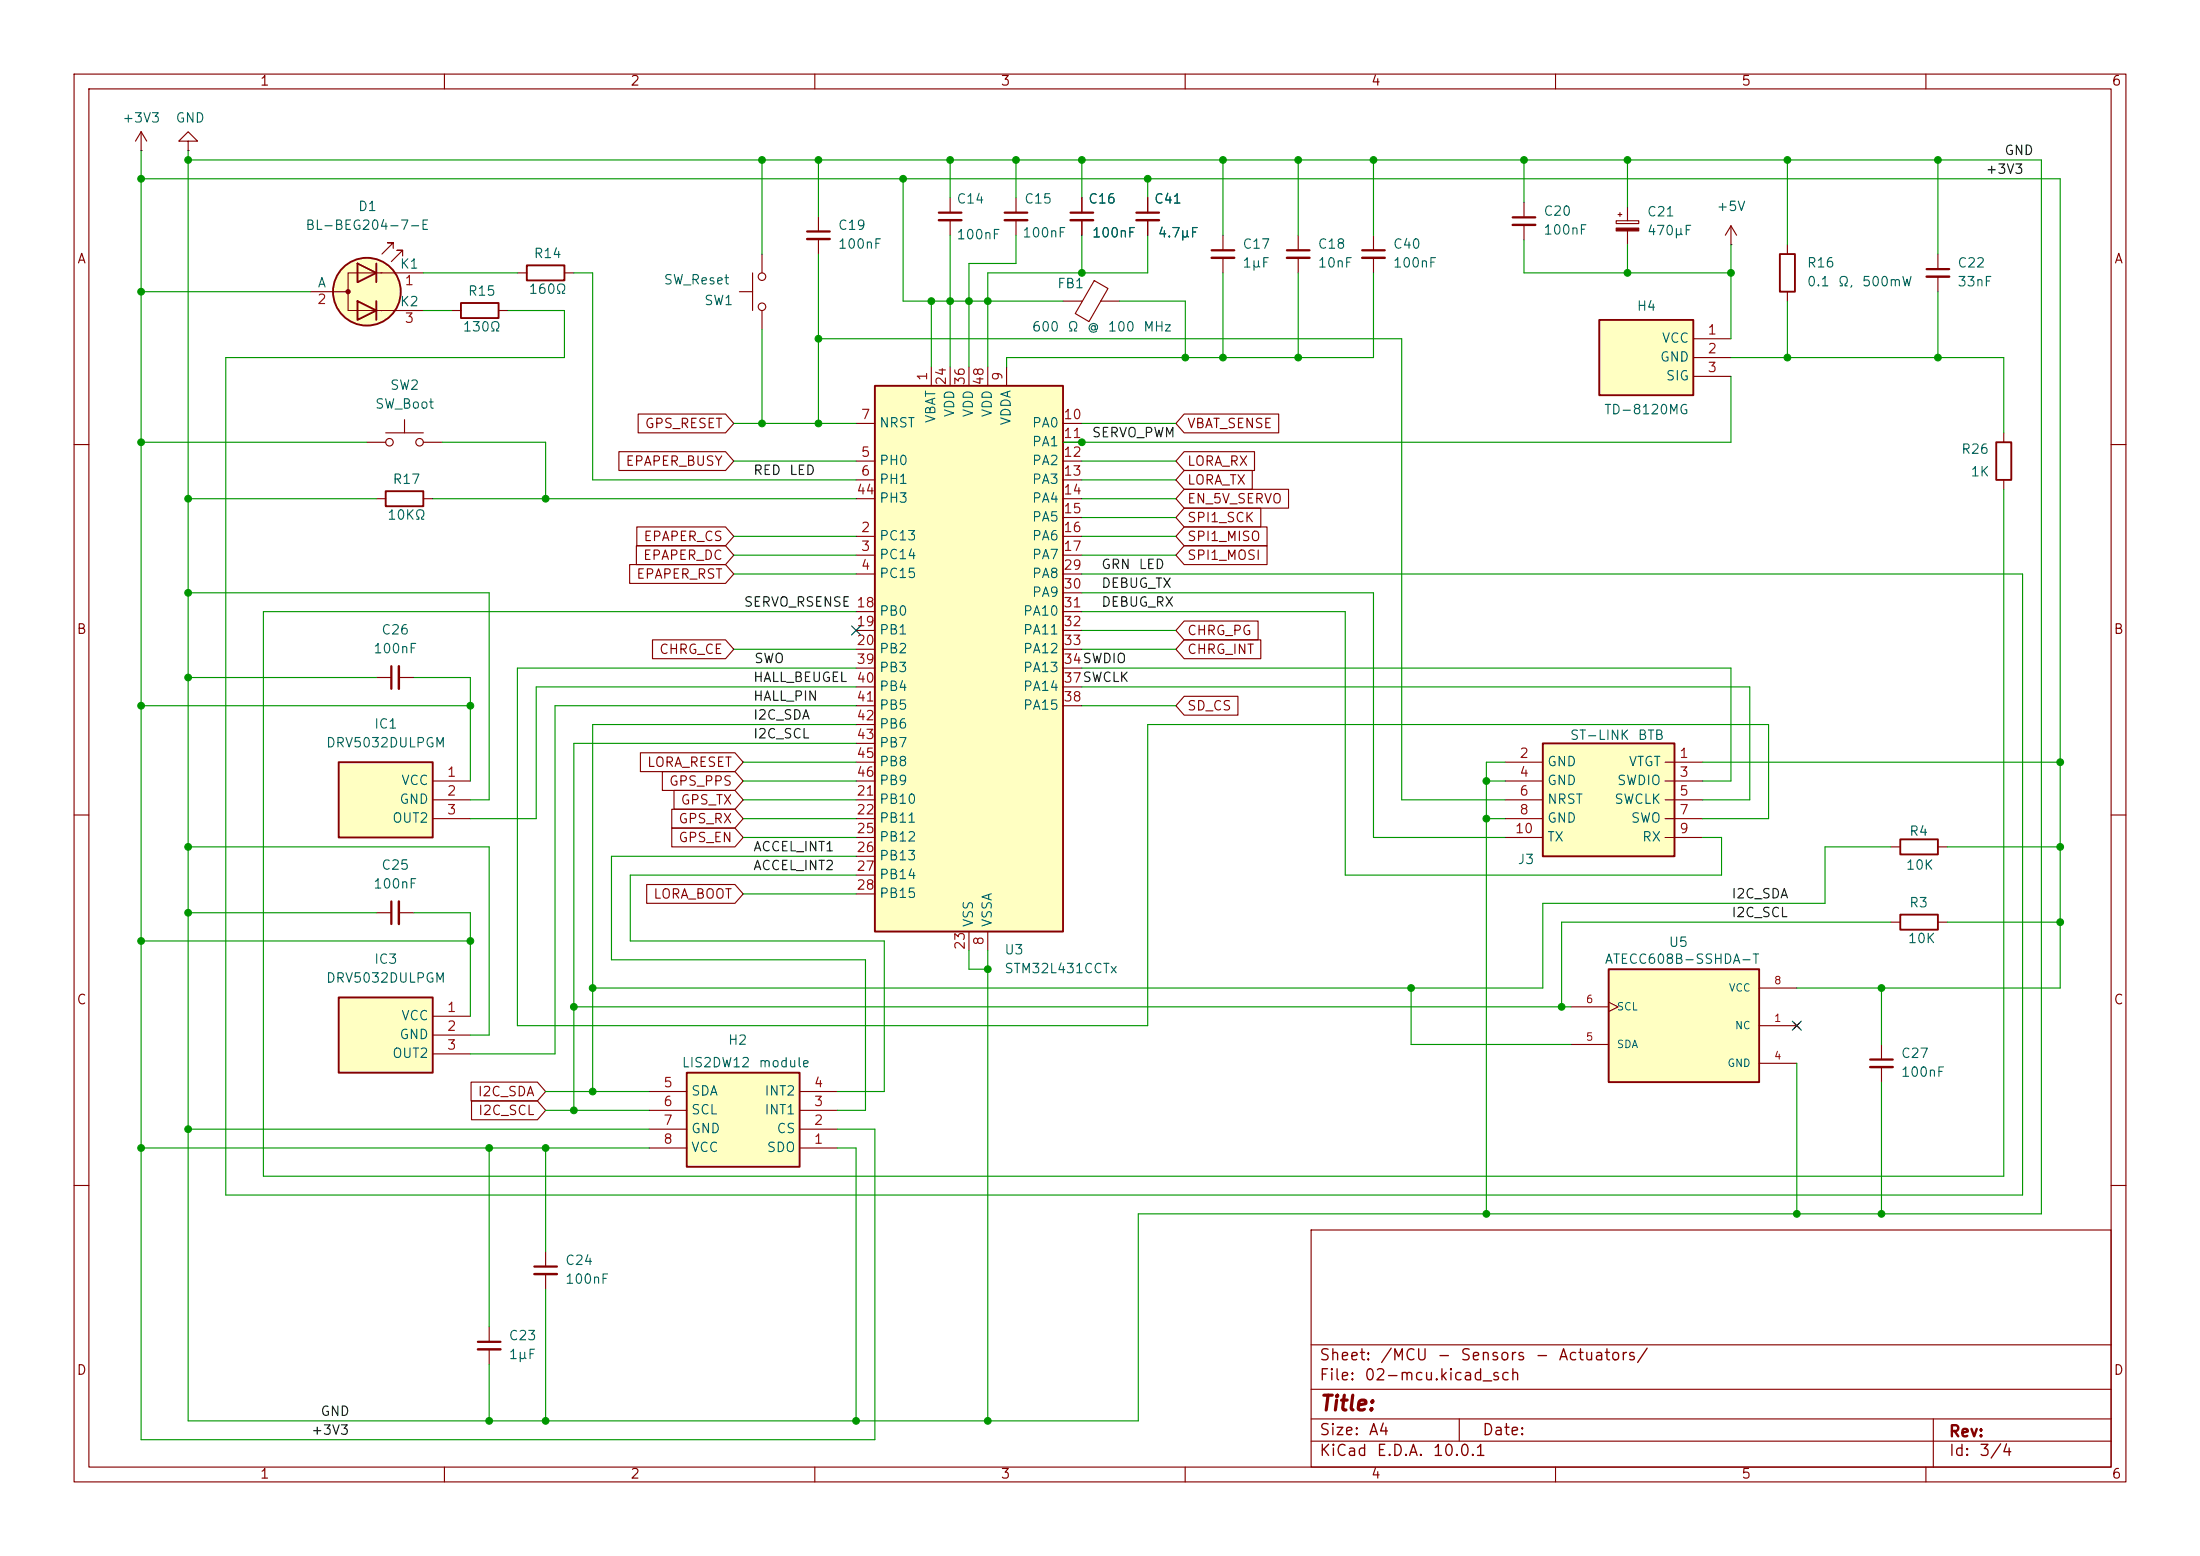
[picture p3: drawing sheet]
<svg xmlns="http://www.w3.org/2000/svg" width="297mm" height="210mm" viewBox="0 0 297 210" stroke-linecap="round" stroke-linejoin="round" font-family="sans-serif">
<g fill="none" stroke="#840000" stroke-width=".15">
<path d="M10 10h277v190h-277zM12 12h273v186h-273zM19 17.8l-.7 1.3M19 17.8l.8 1.3M19 17.8v2.5M60 10v2M110 10v2M160 10v2M210 10v2M260 10v2M19 20.3h.1M110.5 29.2v2"/>
<path d="M110.5 32.3v2M241.3 33v1.3M241.3 39.4v1.2M261.6 34.3v2M261.6 37.3v2.1M10 60h2M285 60h2M10 110h2M285 110h2M10 160h2M177 166h108v32h-108zM285 160h2"/>
<path d="M60 198v2M110 198v2M160 198v2M177 194.5h108M177 191.5h108M177 187.5h108M177 181.5h108M197 191.5v3M210 198v2M260 198v2M261 191.5v6.5"/>
</g>
<path d="M109 31.2h3M260.1 36.3h3" fill="none" stroke="#840000" stroke-width=".3"/>
<path d="M109 32.3h3M260.1 37.3h3" fill="none" stroke="#840000" stroke-width=".33"/>
<path d="M240.3 34.3h2v5.1h-2z" fill="none" stroke="#840000" stroke-width=".25"/>
<path d="M45.7 102.9h12.7v10.1h-12.7z" fill="#ffffc2"/>
<path d="M45.7 102.9h12.7v10.1h-12.7z" fill="none" stroke="#840000" stroke-width=".25"/>
<path d="M58.4 105.4h5.1M58.4 108h5.1M58.4 110.5h5.1M50.8 123.2h2M53.8 123.2h2.1M66 179.1v2M66 182.1v2.1" fill="none" stroke="#840000" stroke-width=".15"/>
<path d="M52.8 121.7v3M64.5 181.1h3.1" fill="none" stroke="#840000" stroke-width=".3"/>
<path d="M53.8 121.7v3M64.5 182.1h3.1" fill="none" stroke="#840000" stroke-width=".33"/>
<path d="M92.7 144.8h15.2v12.7h-15.2z" fill="#ffffc2"/>
<g fill="none" stroke="#840000" stroke-width=".25">
<path d="M48.3 35.6l2.5 1.2-2.5 1.3zM50.8 35.6v2.5M71.1 35.8h5.1v2h-5.1zM48.3 40.6l2.5 1.3-2.5 1.3zM50.8 40.6v2.6M52.1 66.3h5v2h-5zM92.7 144.8h15.2v12.7h-15.2z"/>
<circle cx="49.5" cy="39.4" r="4.6"/>
</g>
<g fill="none" stroke="#840000" stroke-width=".15">
<path d="M25.4 19.1h1.3l-1.3-1.3-1.3 1.3h1.3v1.2M25.4 20.3h.1M41.9 39.4h5.1M51.4 36.8h5.7M51.6 36.8h-4.6v5.1h4.6M53.1 33.5v-.7h-.8h.8l-1.5 1.5M54.4 34.5v-.7h-.8h.8l-1.6 1.5M69.8 36.8h1.3M76.2 36.8h1.3M99.8 39.4h1.8M101.6 36.8v5.1M102.9 34.3v2.5"/>
<path d="M128.3 26.7v2M128.3 29.7v2.1M137.2 26.7v2M137.2 29.7v2.1M146 26.7v2M146 29.7v2.1M147.7 37.9l1.9 1-2.6 4.5-1.8-1.1zM154.9 26.7v2M154.9 29.7v2.1M165.1 31.8v2M165.1 34.8v2M205.7 27.3v2"/>
<path d="M205.7 30.4v2M51.4 41.9h5.7M102.9 41.9v2.6M143.5 40.6h2.6M148.6 40.6h2.5M50.8 67.3h1.3M57.1 67.3h1.3M50.8 91.4h2M53.8 91.4h2.1M87.6 154.9h5.1M87.6 152.4h5.1M87.6 149.9h5.1"/>
<path d="M87.6 147.3h5.1M107.9 154.9h5.1M107.9 152.4h5.1M107.9 149.9h5.1M107.9 147.3h5.1"/>
<circle cx="102.9" cy="37.3" r=".51"/>
<circle cx="102.9" cy="41.4" r=".51"/>
</g>
<path d="M126.7 28.7h3.1M135.6 28.7h3.1M144.5 28.7h3.1M153.4 28.7h3.1M163.6 33.8h3M204.2 29.3h3.1M52.8 89.9v3.1" fill="none" stroke="#840000" stroke-width=".3"/>
<path d="M126.7 29.7h3.1M135.6 29.7h3.1M144.5 29.7h3.1M153.4 29.7h3.1M163.6 34.8h3M204.2 30.4h3.1M53.8 89.9v3.1" fill="none" stroke="#840000" stroke-width=".33"/>
<circle cx="49.5" cy="39.4" r="4.6" fill="#ffffc2" stroke="#ffffc2" stroke-width=".14"/>
<circle cx="47" cy="39.4" r=".28" fill="#840000" stroke="#840000" stroke-width=".15"/>
<path d="M118.1 52.1h25.4v73.6h-25.4z" fill="#ffffc2"/>
<path d="M118.1 52.1h25.4v73.6h-25.4zM256.5 113.3h5.1v2h-5.1zM256.5 123.4h5.1v2.1h-5.1z" fill="none" stroke="#840000" stroke-width=".25"/>
<g fill="none" stroke="#840000" stroke-width=".15">
<path d="M115.6 57.2h2.5M125.7 49.5v2.6M128.3 49.5v2.6M130.8 49.5v2.6M133.3 49.5v2.6M135.9 49.5v2.6M143.5 57.2h2.5M143.5 59.7h2.5M115.6 72.4h2.5M115.6 74.9h2.5M115.6 77.5h2.5M115.6 62.2h2.5"/>
<path d="M115.6 64.8h2.5M115.6 67.3h2.5M143.5 72.4h2.5M143.5 74.9h2.5M143.5 77.5h2.5M143.5 62.2h2.5M143.5 64.8h2.5M143.5 67.3h2.5M143.5 69.9h2.5M115.6 82.6h2.5M115.6 85.1h2.5M115.6 87.6h2.5"/>
<path d="M115.6 90.2h2.5M115.6 92.7h2.5M115.6 95.3h2.5M115.6 97.8h2.5M143.5 82.6h2.5M143.5 85.1h2.5M143.5 87.6h2.5M143.5 80h2.5M143.5 90.2h2.5M143.5 92.7h2.5M143.5 95.3h2.5M115.6 108h2.5"/>
<path d="M115.6 110.5h2.5M115.6 113h2.5M115.6 115.6h2.5M115.6 118.1h2.5M115.6 100.3h2.5M115.6 102.9h2.5M115.6 105.4h2.5M255.3 114.3h1.2M261.6 114.3h1.3M115.6 120.7h2.5M130.8 125.7v2.6M133.3 125.7v2.6"/>
<path d="M255.3 124.5h1.2M261.6 124.5h1.3M254 141v2M254 144v2.1"/>
</g>
<path d="M252.5 143h3" fill="none" stroke="#840000" stroke-width=".3"/>
<path d="M252.5 144h3" fill="none" stroke="#840000" stroke-width=".33"/>
<path d="M217.2 130.8h20.3v15.3h-20.3z" fill="#ffffc2"/>
<path d="M217.2 130.8h20.3v15.3h-20.3z" fill="none" stroke="#840000" stroke-width=".25"/>
<path d="M212.1 135.9h5.1M217.2 135.3l1.2 .6-1.2 .6M237.5 138.4h5.1M237.5 133.4h5.1M242.2 138l.8 .8M243 138l-.8 .8M212.1 141h5.1M237.5 143.5h5.1M73.7 168.9v2M73.7 172v2" fill="none" stroke="#840000" stroke-width=".15"/>
<path d="M72.1 170.9h3.1" fill="none" stroke="#840000" stroke-width=".3"/>
<path d="M72.1 172h3.1" fill="none" stroke="#840000" stroke-width=".33"/>
<path d="M208.3 100.3h17.8v15.3h-17.8z" fill="#ffffc2"/>
<path d="M269.5 59.7h2v5.1h-2zM208.3 100.3h17.8v15.3h-17.8z" fill="none" stroke="#840000" stroke-width=".25"/>
<g fill="none" stroke="#840000" stroke-width=".15">
<path d="M233.7 33h.1M233.7 30.5l-.8 1.3M233.7 30.5l.7 1.3M233.7 30.5v2.5M270.5 58.4v1.3M270.5 64.8v1.2M203.2 102.9h5.1M203.2 105.4h5.1M203.2 108h5.1M203.2 110.5h5.1M203.2 113h5.1M224.8 102.9h5.1"/>
<path d="M224.8 105.4h5.1M224.8 108h5.1M224.8 110.5h5.1M224.8 113h5.1"/>
</g>
<path d="M45.7 134.6h12.7v10.2h-12.7z" fill="#ffffc2"/>
<path d="M45.7 134.6h12.7v10.2h-12.7z" fill="none" stroke="#840000" stroke-width=".25"/>
<path d="M175.3 31.8v2M175.3 34.8v2M185.4 31.8v2M185.4 34.8v2M58.4 137.2h5.1M58.4 139.7h5.1M58.4 142.2h5.1" fill="none" stroke="#840000" stroke-width=".15"/>
<path d="M173.7 33.8h3.1M183.9 33.8h3" fill="none" stroke="#840000" stroke-width=".3"/>
<path d="M173.7 34.8h3.1M183.9 34.8h3" fill="none" stroke="#840000" stroke-width=".33"/>
<path d="M215.9 43.2h12.7v10.1h-12.7z" fill="#ffffc2"/>
<path d="M62.2 40.9h5.1v2h-5.1zM215.9 43.2h12.7v10.1h-12.7z" fill="none" stroke="#840000" stroke-width=".25"/>
<g fill="none" stroke="#840000" stroke-width=".15">
<path d="M146 26.7v2M146 29.7v2.1M154.9 26.7v2M154.9 29.7v2.1M218.2 29.8h3v.4h-3zM218.4 29h.5M218.7 28.7v.5M219.7 27.9v1.9M219.7 31.2v1.8M49.5 59.7h2.6M52.1 58.4h5M54.6 56.6v1.8"/>
<path d="M57.1 59.7h2.6M61 41.9h1.2M67.3 41.9h1.3M86.2 55.9h11.7l1.2 1.3-1.2 1.2h-11.7zM159.9 55.9h12.7v2.5h-12.7l-1.2-1.2zM228.6 45.7h5.1M228.6 48.3h5.1M228.6 50.8h5.1M83.6 61h14.3l1.2 1.2-1.2 1.3h-14.3zM85 76.2h12.9l1.2 1.3-1.2 1.2h-12.9zM85.9 73.7h12l1.2 1.2-1.2 1.3h-12zM86 71.1h11.9l1.2 1.3-1.2 1.3h-11.9z"/>
<path d="M159.9 68.6h10.3v2.5h-10.3l-1.2-1.2zM159.9 61h9.5v2.5h-9.5l-1.2-1.3zM159.9 63.5h9.2v2.5h-9.2l-1.2-1.2zM159.9 71.1h11.2v2.6h-11.2l-1.2-1.3zM159.9 73.7h11.2v2.5h-11.2l-1.2-1.3zM159.9 66h14.1v2.6h-14.1l-1.2-1.3zM88.1 86.4h9.8l1.2 1.2-1.2 1.3h-9.8zM159.9 86.4h10.3v2.5h-10.3l-1.2-1.3zM159.9 94h7.2v2.5h-7.2l-1.2-1.2zM159.9 83.8h9.9v2.6h-9.9l-1.2-1.3zM86.5 101.6h12.7l1.1 1.3-1.1 1.2h-12.7zM87.3 119.4h11.9l1.1 1.3-1.1 1.2h-11.9z"/>
<path d="M89.4 104.1h9.8l1.1 1.3-1.1 1.3h-9.8zM90.7 109.2h8.5l1.1 1.3-1.1 1.3h-8.5zM90.7 111.8h8.5l1.1 1.2-1.1 1.3h-8.5zM91 106.7h8.2l1.1 1.3-1.1 1.2h-8.2zM63.6 146h8.9l1.2 1.3-1.2 1.3h-8.9zM63.7 148.6h8.8l1.2 1.3-1.2 1.2h-8.8z"/>
<circle cx="52.6" cy="59.7" r=".51"/>
<circle cx="56.6" cy="59.7" r=".51"/>
</g>
<path d="M218.2 30.8h3v.4h-3z" fill="#840000" stroke="#840000" stroke-width=".15"/>
<g fill="none" stroke="#009600" stroke-width=".15">
<path d="M19 20.3v174h99.1v-41.9h-5.1M19 24.1h259.1v109.3h-35.5M19 39.4h22.9M25.4 20.3v171.5h128.3v-28h121.9v-142.2h-250.2M57.1 36.8h12.7M77.5 36.8h2.5v28h35.6M102.9 21.6v12.7M110.5 21.6v7.6M110.5 34.3v22.9M121.9 24.1v16.5h21.6M128.3 21.6v5.1M128.3 31.8v17.7"/>
<path d="M137.2 31.8v3.8h-6.4v13.9M137.2 21.6v5.1M146 21.6v5.1M146 31.8v5M154.9 31.8v5h-21.6v12.7M154.9 24.1v2.6M165.1 21.6v10.2M165.1 36.8v11.5M175.3 21.6v10.2M175.3 36.8v11.5M185.4 36.8v11.5h-49.5v1.2M185.4 21.6v10.2"/>
<path d="M205.7 32.4v4.4h28M205.7 21.6v5.7M219.7 21.6v6.3M219.7 33v3.8M233.7 33v12.7M241.3 21.6v11.4M261.6 21.6v12.7M261.6 39.4v8.9M19 59.7h30.5M57.1 41.9h3.9M59.7 59.7h14v7.6M68.6 41.9h7.6v6.4h-45.7v113h242.5v-83.8h-127"/>
<path d="M99.1 57.2h16.5M102.9 44.5v12.7M110.5 45.7h78.7v62.3h14M125.7 40.6v8.9M146 57.2h12.7M151.1 40.6h8.9v7.7M233.7 50.8v8.9h-90.2M233.7 48.3h36.8v10.1M241.3 40.6v7.7M25.4 67.3h25.4M58.4 67.3h57.2M99.1 74.9h16.5"/>
<path d="M99.1 62.2h16.5M99.1 72.4h16.5M99.1 77.5h16.5M146 67.3h12.7M146 74.9h12.7M146 64.8h12.7M146 62.2h12.7M146 72.4h12.7M146 69.9h12.7M270.5 66v92.8h-234.9v-76.2h80M19 95.3h44.5M25.4 80h40.6v28h-2.5"/>
<path d="M25.4 91.4h25.4M55.9 91.4h7.6v14M99.1 87.6h16.5M115.6 92.7h-43.2v17.8h-8.9M115.6 90.2h-45.8v48.2h85.1v-40.6h83.9v12.7h-8.9M115.6 95.3h-40.7v46.9h-11.4M115.6 97.8h-35.6v49.5M146 80h39.4v33h17.8M146 95.3h12.7M146 92.7h90.2v15.3h-6.3M146 85.1h12.7M146 82.6h35.6v35.5h50.8v-5.1h-2.5"/>
<path d="M146 87.6h12.7M146 90.2h87.7v15.2h-3.8M25.4 114.3h40.6v25.4h-2.5M100.3 110.5h15.3M100.3 108h15.3M100.3 113h15.3M100.3 102.9h15.3M100.3 105.4h15.3M115.6 115.6h-33.1v13.9h34.3v20.4h-3.8M115.6 118.1h-30.5v8.9h34.3v20.3h-6.4M115.6 100.3h-38.1v49.6M200.7 110.5h2.5"/>
<path d="M200.7 105.4h2.5M203.2 102.9h-2.5v60.9M229.9 102.9h48.2M255.3 114.3h-8.9v7.6h-38.1v11.5h-128.3M262.9 114.3h15.2M19 127h44.5M25.4 123.2h25.4M55.9 123.2h7.6v14M77.5 135.9h134.6M100.3 120.7h15.3M130.8 128.3v2.5h2.5M133.3 128.3v63.5"/>
<path d="M190.5 133.4v7.6h21.6M254 133.4v7.6M255.3 124.5h-44.5v11.4M262.9 124.5h15.2M19 154.9h68.6M25.4 152.4h62.2M66 154.9v24.2M73.7 154.9v14M73.7 149.9h13.9M73.7 147.3h13.9M113 154.9h2.6v36.9M242.6 143.5v20.3"/>
<path d="M254 146.1v17.7M73.7 174v17.8M66 184.2v7.6"/>
</g>
<path d="M115 84.5l1.2 1.2M116.2 84.5l-1.2 1.2M242 137.8l1.2 1.2M243.2 137.8l-1.2 1.2" fill="none" stroke="#000084" stroke-width=".15"/>
<g fill="#009600" stroke="#009600" stroke-width=".14">
<circle cx="73.7" cy="67.3" r=".46"/>
<circle cx="25.4" cy="67.3" r=".46"/>
<circle cx="19" cy="95.3" r=".46"/>
<circle cx="25.4" cy="80" r=".46"/>
<circle cx="63.5" cy="95.3" r=".46"/>
<circle cx="25.4" cy="91.4" r=".46"/>
<circle cx="66" cy="154.9" r=".46"/>
<circle cx="77.5" cy="135.9" r=".46"/>
<circle cx="80" cy="133.4" r=".46"/>
<circle cx="73.7" cy="154.9" r=".46"/>
<circle cx="80" cy="147.3" r=".46"/>
<circle cx="77.5" cy="149.9" r=".46"/>
<circle cx="63.5" cy="127" r=".46"/>
<circle cx="19" cy="39.4" r=".46"/>
<circle cx="25.4" cy="21.6" r=".46"/>
<circle cx="19" cy="24.1" r=".46"/>
<circle cx="19" cy="59.7" r=".46"/>
<circle cx="102.9" cy="57.2" r=".46"/>
<circle cx="133.3" cy="130.8" r=".46"/>
<circle cx="102.9" cy="21.6" r=".46"/>
<circle cx="110.5" cy="21.6" r=".46"/>
<circle cx="110.5" cy="57.2" r=".46"/>
<circle cx="110.5" cy="45.7" r=".46"/>
<circle cx="146" cy="59.7" r=".46"/>
<circle cx="165.1" cy="21.6" r=".46"/>
<circle cx="146" cy="21.6" r=".46"/>
<circle cx="154.9" cy="24.1" r=".46"/>
<circle cx="125.7" cy="40.6" r=".46"/>
<circle cx="128.3" cy="21.6" r=".46"/>
<circle cx="121.9" cy="24.1" r=".46"/>
<circle cx="128.3" cy="40.6" r=".46"/>
<circle cx="130.8" cy="40.6" r=".46"/>
<circle cx="146" cy="36.8" r=".46"/>
<circle cx="137.2" cy="21.6" r=".46"/>
<circle cx="165.1" cy="48.3" r=".46"/>
<circle cx="160" cy="48.3" r=".46"/>
<circle cx="133.3" cy="40.6" r=".46"/>
<circle cx="190.5" cy="133.4" r=".46"/>
<circle cx="200.7" cy="163.8" r=".46"/>
<circle cx="210.8" cy="135.9" r=".46"/>
<circle cx="278.1" cy="124.5" r=".46"/>
<circle cx="254" cy="163.8" r=".46"/>
<circle cx="242.6" cy="163.8" r=".46"/>
<circle cx="254" cy="133.4" r=".46"/>
<circle cx="233.7" cy="36.8" r=".46"/>
<circle cx="241.3" cy="48.3" r=".46"/>
<circle cx="261.6" cy="21.6" r=".46"/>
<circle cx="261.6" cy="48.3" r=".46"/>
<circle cx="219.7" cy="21.6" r=".46"/>
<circle cx="241.3" cy="21.6" r=".46"/>
<circle cx="66" cy="191.8" r=".46"/>
<circle cx="73.7" cy="191.8" r=".46"/>
<circle cx="115.6" cy="191.8" r=".46"/>
<circle cx="133.3" cy="191.8" r=".46"/>
<circle cx="219.7" cy="36.8" r=".46"/>
<circle cx="185.4" cy="21.6" r=".46"/>
<circle cx="175.3" cy="48.3" r=".46"/>
<circle cx="175.3" cy="21.6" r=".46"/>
<circle cx="205.7" cy="21.6" r=".46"/>
<circle cx="200.7" cy="110.5" r=".46"/>
<circle cx="200.7" cy="105.4" r=".46"/>
<circle cx="278.1" cy="114.3" r=".46"/>
<circle cx="278.1" cy="102.9" r=".46"/>
<circle cx="25.4" cy="123.2" r=".46"/>
<circle cx="25.4" cy="152.4" r=".46"/>
<circle cx="19" cy="154.9" r=".46"/>
<circle cx="19" cy="127" r=".46"/>
<circle cx="25.4" cy="114.3" r=".46"/>
</g>
<text font-size="2" fill="#840000" x="178" y="190.9">Title:</text>
<g font-size="1.5" fill="#840000">
<text x="178" y="184">Sheet:</text>
<text x="186.2" y="184">/MCU</text>
<text x="193.9" y="184">-</text>
<text x="197" y="184">Sensors</text>
<text x="207.1" y="184">-</text>
<text x="210.3" y="184">Actuators/</text>
<text x="178" y="186.7">File:</text>
<text x="184.1" y="186.7">02-mcu.kicad_sch</text>
<text x="178" y="196.9">KiCad</text>
<text x="178" y="194.1">Size:</text>
<text x="184.7" y="194.1">A4</text>
<text x="185.7" y="196.9">E.D.A.</text>
<text x="193.3" y="196.9">10.0.1</text>
<text x="200" y="194.1">Date:</text>
<text x="263" y="194.3">Rev:</text>
<text x="263" y="196.9">Id:</text>
<text x="267.1" y="196.9">3/4</text>
</g>
<g font-size="1.3" fill="#840000">
<text x="35" y="11.9">1</text>
<text x="85" y="11.9">2</text>
<text x="135" y="11.9">3</text>
<text x="185" y="11.9">4</text>
<text x="235" y="11.9">5</text>
<text x="285" y="11.9">6</text>
<text x="10.3" y="35.9">A</text>
<text x="285.3" y="35.9">A</text>
<text x="87" y="58.1">GPS_RESET</text>
<text x="160.2" y="58.1">VBAT_SENSE</text>
<text x="84.4" y="63.2">EPAPER_BUSY</text>
<text x="160.2" y="63.2">LORA_RX</text>
<text x="160.2" y="65.7">LORA_TX</text>
<text x="160.2" y="70.8">SPI1_SCK</text>
<text x="160.2" y="68.3">EN_5V_SERVO</text>
<text x="86.7" y="75.9">EPAPER_DC</text>
<text x="86.8" y="73.3">EPAPER_CS</text>
<text x="160.2" y="73.3">SPI1_MISO</text>
<text x="160.2" y="75.9">SPI1_MOSI</text>
<text x="85.8" y="78.4">EPAPER_RST</text>
<text x="10.3" y="85.9">B</text>
<text x="88.9" y="88.6">CHRG_CE</text>
<text x="160.2" y="88.6">CHRG_INT</text>
<text x="160.2" y="86">CHRG_PG</text>
<text x="285.3" y="85.9">B</text>
<text x="160.2" y="96.2">SD_CS</text>
<text x="87.3" y="103.8">LORA_RESET</text>
<text x="90.2" y="106.4">GPS_PPS</text>
<text x="91.5" y="111.4">GPS_RX</text>
<text x="91.5" y="114">GPS_EN</text>
<text x="91.8" y="108.9">GPS_TX</text>
<text x="88.1" y="121.6">LORA_BOOT</text>
<text x="10.3" y="135.9">C</text>
<text x="285.3" y="135.9">C</text>
<text x="64.4" y="148.3">I2C_SDA</text>
<text x="64.5" y="150.8">I2C_SCL</text>
<text x="10.3" y="185.9">D</text>
<text x="285.3" y="185.9">D</text>
<text x="35" y="199.9">1</text>
<text x="85" y="199.9">2</text>
<text x="135" y="199.9">3</text>
<text x="185" y="199.9">4</text>
<text x="235" y="199.9">5</text>
<text x="285" y="199.9">6</text>
</g>
<g font-size="1.3" fill="#006464">
<text x="16.4" y="16.9">+3V3</text>
<text x="23.6" y="16.9">GND</text>
<text x="48.3" y="28.8">D1</text>
<text x="129" y="27.8">C14</text>
<text x="138.2" y="27.8">C15</text>
<text x="146.8" y="27.8">C16</text>
<text x="155.7" y="27.8">C41</text>
<text x="208.3" y="29.4">C20</text>
<text x="222.3" y="29.5">C21</text>
<text x="231.6" y="28.8">+5V</text>
<text x="41.1" y="31.3">BL-BEG204-7-E</text>
<text x="72" y="35.2">R14</text>
<text x="113" y="33.9">100nF</text>
<text x="113" y="31.3">C19</text>
<text x="129" y="32.6">100nF</text>
<text x="137.9" y="32.4">100nF</text>
<text x="147.3" y="32.4">100nF</text>
<text x="156.2" y="32.4">4.7µF</text>
<text x="167.6" y="33.9">C17</text>
<text x="177.8" y="33.9">C18</text>
<text x="188" y="33.9">C40</text>
<text x="208.3" y="32">100nF</text>
<text x="222.3" y="32.1">470µF</text>
<text x="42.8" y="39.1">A</text>
<text x="53.9" y="36.6">K1</text>
<text x="53.9" y="41.7">K2</text>
<text x="63.1" y="40.2">R15</text>
<text x="71.3" y="40">160Ω</text>
<text x="89.5" y="38.7">SW_Reset</text>
<text x="95" y="41.5">SW1</text>
<text x="142.6" y="39.2">FB1</text>
<text x="167.6" y="36.4">1µF</text>
<text x="177.8" y="36.4">10nF</text>
<text x="188" y="36.4">100nF</text>
<text x="243.8" y="36.4">R16</text>
<text x="243.8" y="39">0.1</text>
<text x="248" y="39">Ω,</text>
<text x="251.3" y="39">500mW</text>
<text x="264.2" y="36.4">C22</text>
<text x="264.2" y="39">33nF</text>
<text x="62.4" y="45.1">130Ω</text>
<text x="139.2" y="45.1">600</text>
<text x="144" y="45.1">Ω</text>
<text x="146.6" y="45.1">@</text>
<text x="149.4" y="45.1">100</text>
<text x="154.2" y="45.1">MHz</text>
<text x="220.9" y="42.3">H4</text>
<text x="224.3" y="46.6">VCC</text>
<text x="52.6" y="52.9">SW2</text>
<text x="224" y="49.1">GND</text>
<text x="224.8" y="51.7">SIG</text>
<text x="50.5" y="55.5">SW_Boot</text>
<text x="118.6" y="58">NRST</text>
<text x="126.6" y="57.2" transform="rotate(-90 126.6 57.2)">VBAT</text>
<text x="129.1" y="56.4" transform="rotate(-90 129.1 56.4)">VDD</text>
<text x="131.7" y="56.4" transform="rotate(-90 131.7 56.4)">VDD</text>
<text x="134.2" y="56.4" transform="rotate(-90 134.2 56.4)">VDD</text>
<text x="136.8" y="57.5" transform="rotate(-90 136.8 57.5)">VDDA</text>
<text x="139.2" y="58">PA0</text>
<text x="216.5" y="56.2">TD-8120MG</text>
<text x="52.9" y="65.6">R17</text>
<text x="118.6" y="63.1">PH0</text>
<text x="118.6" y="65.6">PH1</text>
<text x="139.2" y="60.6">PA1</text>
<text x="139.2" y="63.1">PA2</text>
<text x="139.2" y="65.6">PA3</text>
<text x="264.7" y="61.6">R26</text>
<text x="265.9" y="64.6">1K</text>
<text x="52.2" y="70.5">10KΩ</text>
<text x="118.6" y="68.2">PH3</text>
<text x="139.2" y="68.2">PA4</text>
<text x="139.2" y="70.7">PA5</text>
<text x="118.6" y="73.3">PC13</text>
<text x="118.6" y="75.8">PC14</text>
<text x="139.2" y="73.3">PA6</text>
<text x="139.2" y="75.8">PA7</text>
<text x="118.6" y="78.3">PC15</text>
<text x="118.6" y="83.4">PB0</text>
<text x="138" y="83.4">PA10</text>
<text x="139.2" y="78.3">PA8</text>
<text x="139.2" y="80.9">PA9</text>
<text x="50.3" y="88.5">100nF</text>
<text x="51.4" y="86">C26</text>
<text x="118.6" y="86">PB1</text>
<text x="118.6" y="88.5">PB2</text>
<text x="138" y="86">PA11</text>
<text x="138" y="88.5">PA12</text>
<text x="118.6" y="91">PB3</text>
<text x="118.6" y="93.6">PB4</text>
<text x="138" y="91">PA13</text>
<text x="138" y="93.6">PA14</text>
<text x="43.9" y="101.2">DRV5032DULPGM</text>
<text x="50.4" y="98.7">IC1</text>
<text x="118.6" y="96.1">PB5</text>
<text x="118.6" y="98.7">PB6</text>
<text x="118.6" y="101.2">PB7</text>
<text x="138" y="96.1">PA15</text>
<text x="211.9" y="100.2">ST-LINK</text>
<text x="221" y="100.2">BTB</text>
<text x="54.1" y="106.3">VCC</text>
<text x="118.6" y="103.7">PB8</text>
<text x="118.6" y="106.3">PB9</text>
<text x="208.8" y="103.7">GND</text>
<text x="208.8" y="106.3">GND</text>
<text x="218.2" y="106.3">SWDIO</text>
<text x="219.8" y="103.7">VTGT</text>
<text x="52.9" y="111.4">OUT2</text>
<text x="53.8" y="108.8">GND</text>
<text x="118.6" y="108.8">PB10</text>
<text x="118.6" y="111.4">PB11</text>
<text x="118.6" y="113.9">PB12</text>
<text x="208.8" y="108.8">NRST</text>
<text x="208.8" y="111.4">GND</text>
<text x="208.8" y="113.9">TX</text>
<text x="217.8" y="108.8">SWCLK</text>
<text x="220.1" y="111.4">SWO</text>
<text x="221.6" y="113.9">RX</text>
<text x="257.7" y="113.1">R4</text>
<text x="51.4" y="117.7">C25</text>
<text x="118.6" y="116.4">PB13</text>
<text x="118.6" y="119">PB14</text>
<text x="204.8" y="116.9">J3</text>
<text x="257.2" y="117.7">10K</text>
<text x="50.3" y="120.2">100nF</text>
<text x="118.6" y="121.5">PB15</text>
<text x="131.7" y="125.2" transform="rotate(-90 131.7 125.2)">VSS</text>
<text x="134.2" y="125.2" transform="rotate(-90 134.2 125.2)">VSSA</text>
<text x="257.7" y="122.8">R3</text>
<text x="50.4" y="130.4">IC3</text>
<text x="135.5" y="129.1">U3</text>
<text x="135.5" y="131.7">STM32L431CCTx</text>
<text x="216.5" y="130.4">ATECC608B-SSHDA-T</text>
<text x="225.2" y="128.1">U5</text>
<text x="257.5" y="127.6">10K</text>
<text x="43.9" y="132.9">DRV5032DULPGM</text>
<text x="52.9" y="143.1">OUT2</text>
<text x="53.8" y="140.6">GND</text>
<text x="54.1" y="138">VCC</text>
<text x="98.2" y="141.3">H2</text>
<text x="256.5" y="143.1">C27</text>
<text x="92" y="144.4">LIS2DW12</text>
<text x="93.2" y="148.2">SDA</text>
<text x="102.3" y="144.4">module</text>
<text x="103.1" y="148.2">INT2</text>
<text x="256.5" y="145.6">100nF</text>
<text x="93.2" y="150.7">SCL</text>
<text x="93.2" y="153.3">GND</text>
<text x="93.2" y="155.8">VCC</text>
<text x="103.1" y="150.7">INT1</text>
<text x="103.4" y="155.8">SDO</text>
<text x="104.8" y="153.3">CS</text>
<text x="76.2" y="173.6">100nF</text>
<text x="76.2" y="171">C24</text>
<text x="68.6" y="181.2">C23</text>
<text x="68.6" y="183.7">1µF</text>
</g>
<g font-size="1.3" fill="#0f0f0f">
<text x="268" y="23.8">+3V3</text>
<text x="270.5" y="21.2">GND</text>
<text x="147.3" y="59.3">SERVO_PWM</text>
<text x="101.6" y="64.4">RED</text>
<text x="106.5" y="64.4">LED</text>
<text x="148.6" y="77.1">GRN</text>
<text x="153.6" y="77.1">LED</text>
<text x="100.3" y="82.2">SERVO_RSENSE 18</text>
<text x="148.6" y="82.2">DEBUG_RX</text>
<text x="148.6" y="79.7">DEBUG_TX</text>
<text x="101.7" y="89.8">SWO</text>
<text x="101.6" y="94.9">HALL_PIN</text>
<text x="101.6" y="92.4">HALL_BEUGEL</text>
<text x="101.6" y="100">I2C_SCL</text>
<text x="101.6" y="97.4">I2C_SDA</text>
<text x="101.6" y="117.8">ACCEL_INT2</text>
<text x="101.6" y="115.2">ACCEL_INT1</text>
<text x="233.7" y="124.1">I2C_SCL</text>
<text x="233.7" y="121.6">I2C_SDA</text>
<text x="43.2" y="191.4">GND</text>
<text x="41.9" y="194">+3V3</text>
</g>
<g font-size="1.3" fill="#a90000">
<text x="42.7" y="41.4">2</text>
<text x="54.5" y="38.8">1</text>
<text x="54.5" y="43.9">3</text>
<text x="230.4" y="45.5">1</text>
<text x="125.5" y="51.5" transform="rotate(-90 125.5 51.5)">1</text>
<text x="128" y="52.1" transform="rotate(-90 128 52.1)">24</text>
<text x="130.6" y="52.1" transform="rotate(-90 130.6 52.1)">36</text>
<text x="133.1" y="52.1" transform="rotate(-90 133.1 52.1)">48</text>
<text x="135.6" y="51.5" transform="rotate(-90 135.6 51.5)">9</text>
<text x="230.4" y="48">2</text>
<text x="230.4" y="50.5">3</text>
<text x="116.1" y="56.9">7</text>
<text x="143.5" y="56.9">10</text>
<text x="143.5" y="59.4">11</text>
<text x="116.1" y="62">5</text>
<text x="116.1" y="64.5">6</text>
<text x="143.5" y="62">12</text>
<text x="143.5" y="64.5">13</text>
<text x="115.5" y="67.1">44</text>
<text x="143.5" y="67.1">14</text>
<text x="143.5" y="69.6">15</text>
<text x="116.1" y="72.1">2</text>
<text x="116.1" y="74.7">3</text>
<text x="116.1" y="77.2">4</text>
<text x="143.5" y="72.1">16</text>
<text x="143.5" y="74.7">17</text>
<text x="143.5" y="77.2">29</text>
<text x="143.5" y="79.8">30</text>
<text x="143.5" y="82.3">31</text>
<text x="115.5" y="84.8">19</text>
<text x="115.5" y="87.4">20</text>
<text x="115.5" y="89.9">39</text>
<text x="143.5" y="84.8">32</text>
<text x="143.5" y="87.4">33</text>
<text x="143.5" y="89.9">34SWDIO</text>
<text x="115.5" y="92.5">40</text>
<text x="115.5" y="95">41</text>
<text x="143.5" y="92.5">37SWCLK</text>
<text x="143.5" y="95">38</text>
<text x="115.5" y="97.5">42</text>
<text x="115.5" y="100.1">43</text>
<text x="60.3" y="105.2">1</text>
<text x="60.3" y="107.7">2</text>
<text x="115.5" y="107.7">21</text>
<text x="115.5" y="102.6">45</text>
<text x="115.5" y="105.2">46</text>
<text x="205" y="102.6">2</text>
<text x="205" y="105.2">4</text>
<text x="205" y="107.7">6</text>
<text x="226.6" y="102.6">1</text>
<text x="226.6" y="105.2">3</text>
<text x="226.6" y="107.7">5</text>
<text x="60.3" y="110.2">3</text>
<text x="115.5" y="110.2">22</text>
<text x="115.5" y="112.8">25</text>
<text x="204.4" y="112.8">10</text>
<text x="205" y="110.2">8</text>
<text x="226.6" y="110.2">7</text>
<text x="226.6" y="112.8">9</text>
<text x="115.5" y="115.3">26</text>
<text x="115.5" y="117.9">27</text>
<text x="115.5" y="120.4">28</text>
<text x="130.6" y="128.3" transform="rotate(-90 130.6 128.3)">23</text>
<text x="133.1" y="127.7" transform="rotate(-90 133.1 127.7)">8</text>
<text x="60.3" y="136.9">1</text>
<text x="60.3" y="139.4">2</text>
<text x="60.3" y="142">3</text>
<text x="89.5" y="147.1">5</text>
<text x="89.5" y="149.6">6</text>
<text x="109.8" y="149.6">3</text>
<text x="109.8" y="147.1">4</text>
<text x="89.5" y="152.1">7</text>
<text x="89.5" y="154.7">8</text>
<text x="109.8" y="154.7">1</text>
<text x="109.8" y="152.1">2</text>
</g>
<g font-size="1" fill="#a90000">
<text x="214" y="135.6">6</text>
<text x="239.4" y="133.1">8</text>
<text x="214" y="140.7">5</text>
<text x="239.4" y="138.2">1</text>
<text x="239.4" y="143.3">4</text>
</g>
<g font-size="1" fill="#006464">
<text x="218.2" y="136.6">SCL</text>
<text x="233.3" y="134.1">VCC</text>
<text x="218.2" y="141.7">SDA</text>
<text x="234.1" y="139.2">NC</text>
<text x="233.1" y="144.2">GND</text>
</g>
</svg>
